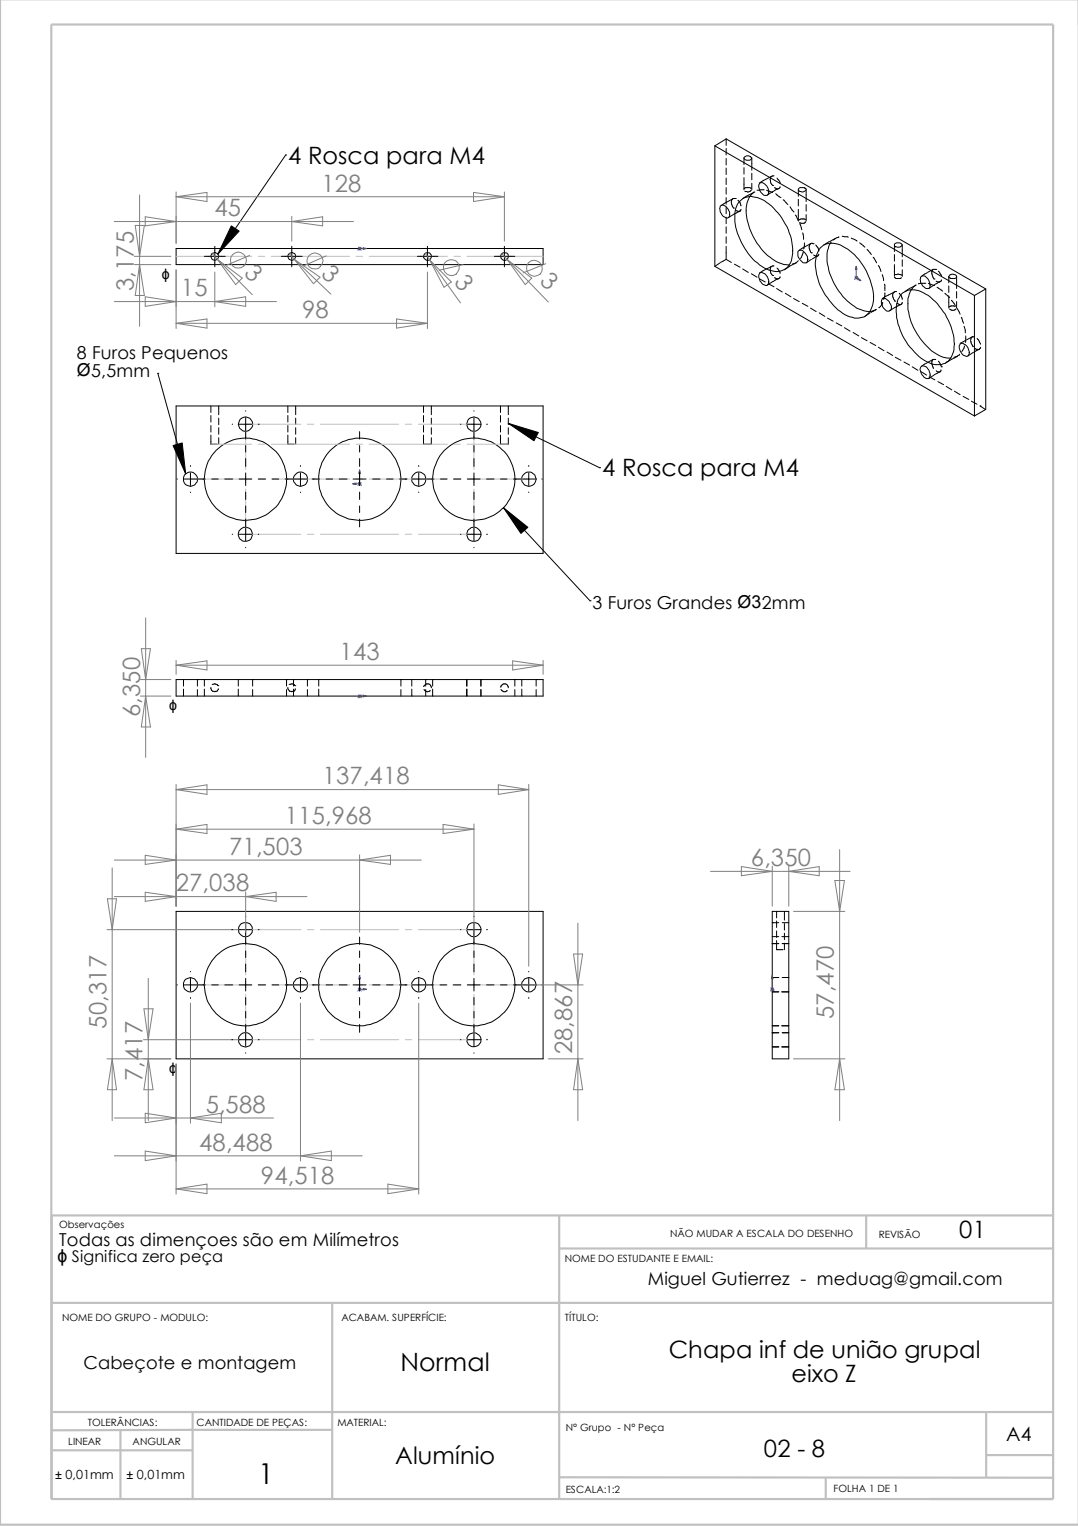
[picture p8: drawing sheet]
<svg xmlns="http://www.w3.org/2000/svg" width="210mm" height="297mm" viewBox="0 0 210 297" stroke-linecap="round" stroke-linejoin="round" font-family="sans-serif">
<g fill="none" stroke="#c0c0c0" stroke-width=".42">
<path d="M0 0v296.8h210M10 4.8h195.1v287h-195.1zM108.9 236.6v55.3M168.7 236.5v6.4M205.1 236.6h-195v55.3M10.1 253.6h195M64.7 253.6v38.3M108.9 243h96.2M10.3 274.9h194.8M23.5 278.4v13.2M37.2 278.3h27.4M37.5 278.3l-27.5 .1"/>
<path d="M37.5 274.9v17M192 274.8v12.8M10.2 282.3h27.3M108.9 287.6h96.2M160.8 287.6v4.2M192 283.2h13.1"/>
</g>
<g fill="none" stroke="#000" stroke-width=".19">
<path d="M55.6 30.2h.1M55.6 30.2l-13.2 19.3M139.2 28.4l50.5 29.1M139.2 28.4v23.4M141.4 27v1.3M141.4 28.9v1.3M141.4 30.8v1.3M141.4 32.7v1.3M141.4 34.7v1.2M141.4 36.5v1.3M141.4 38.5v1.2M141.4 27l-2.2 1.4"/>
<path d="M141.4 27l50.5 29.2M141.5 39.3l-1 .7M142.7 38.7a1.36 1.36 0 0 0 .1 1.8M142.7 38.7l-1.1 .6M143.2 38.6h.1M143.2 38.6l-.5 .1M143.7 39l.4 .5 .2 .6M143.8 39.4a3.3 3.3 0 0 1 4.1-.8 11.4 11.4 0 0 1 5.3 5.5 9.6 9.6 0 0 1 .7 7.1 3.2 3.2 0 0 1-4.1 1.4 12 12 0 0 1-6.6-8.9 5.8 5.8 0 0 1 .6-4.3zM144.9 30.8v1.2M144.9 32.6v1.3M144.9 34.6v2.3M144.9 30.6a.92 .92 0 0 1 1.5 .2 .85 .85 0 0 1-.8 .4 .85 .85 0 0 1-.7-.5z"/>
<path d="M146.1 36.6h.1M146.1 36.6l-.9-.1-.3 .2M146.2 37a.81 .81 0 0 1-1.2 .2M146.4 30.8v2.3M146.4 33.7v1.3M146.4 35.7v1.2M146.8 37.4a5.5 5.5 0 0 0-1.2 5.9 12.6 12.6 0 0 0 5.7 7.7l1.4 .5h1.1M147 37.4l-2.4 1.2M147.9 35.7a1.01 1.01 0 0 1 1.4 .5 1.19 1.19 0 0 1 0 1.8 1.71 1.71 0 0 1-1.4-2.3zM148.6 36.9h.1M148.6 36.9l-1.2 .1M149.3 37l1.2 .5"/>
<path d="M150.1 34.4a1.69 1.69 0 0 0 .4 1.7M150.5 36.1h.1M150.5 37.3l-1.1 .7M150.7 34.2h-.2l-2.6 1.4M151 37.7l1.1 .8M151.3 34.7l.5 .6 .1 .4M151.6 36.7l-1.1 .6M151.9 36.4l-.1 .2-.3 .2-.7-.3M152.5 38.9l.9 .9M155.4 36.9v1.3M155.4 38.8v1.3M155.5 36.7a1.34 1.34 0 0 1 1.5 .1 .8 .8 0 0 1-.8 .6 .8 .8 0 0 1-.8-.5z"/>
<path d="M157 36.9v2.3M157 39.8v1.3M34.3 48.4h71.4v3.1h-71.4zM39.8 49.9h4.1M41.8 47.9v4M54.8 49.9h4M56.8 47.9v4M81.3 49.9h4M83.2 47.9v4M96.3 49.9h3.9M98.2 47.9v4M139.2 51.8l50.5 29.2"/>
<path d="M140.2 51.2l-1 .6M140.3 40.1a1.1 1.1 0 0 1 1.5 .7 1.33 1.33 0 0 1 0 1.6 1.53 1.53 0 0 1-1.6-2zM141.4 50.5l1 .6M141.4 50.5l-1.1 .6M141.4 40.3v1.3M141.4 42.3v1.2M141.4 44.1v1.3M141.4 46.1v1.3M141.4 47.9v2.6M142.8 40.5h.1M143 51.4l1.1 .6M143.3 40.9l.5 .3 .3-.1"/>
<path d="M144.1 41.1l-2.3 1.3M144.3 40.8l-.2 .3M144.6 52.4l1.1 .6M146.3 53.3l1.1 .7M147.9 53.2a1.13 1.13 0 0 1 1.5 .7 1.18 1.18 0 0 1-.1 1.7 1.71 1.71 0 0 1-1.4-2.4zM147.9 54.3l1.1 .6M149.6 55.2l1.1 .6M150.1 51.9a1.69 1.69 0 0 0 .4 1.7M150.5 53.6h.1M150.5 54.8l-1.1 .7M150.7 51.8h-.2l-2.6 1.3M151.2 56.2l1.1 .6"/>
<path d="M151.3 52.2l.5 .7 .1 .3M151.6 54.2l-1.1 .6M151.9 53.9l-.1 .2-.3 .2-.7-.3M152.9 57.1l1.1 .7M153.8 51.8l-1.1 .7M153.8 40.2l.8 1.1M154.5 58.1l1.1 .6M154.9 41.9l.5 1.1M154.9 51.2l-1.1 .6M155.4 49a.87 .87 0 0 1 1.4 .3 1.69 1.69 0 0 1 .3 1.7 .86 .86 0 0 1-1.3-.4l-.4-.8zM155.4 50.7l-.4 .5-.7 .1M155.4 40.8v2.2"/>
<path d="M155.7 43.5l.4 1.2M156.2 59l1.1 .6M156.3 45.3l.2 1.3M156.4 49.1l-.5 1.2M156.6 47.3l-.1 1.2M156.6 48l-1 .7M156.7 42.7h.1M156.7 42.7a1.26 1.26 0 0 0-1.2 .1M156.8 43.1v.2l-.3 .2h-.5l-.3-.2M157 41.8v1.2M157.8 60l1.1 .6M157.8 47.4l-.1 .1a1.42 1.42 0 0 0 .3 1.7"/>
<path d="M157.8 47.4h.5M157.8 47.4l-1.1 .6M158 49.2h.1M158 50.5l-1 .7M158.3 47.4h.1M158.8 47.7l.5 .5 .1 .7M159.2 49.8l-1 .6M159.4 49.5l-.3 .4-.7-.3M159.8 48.2a3.4 3.4 0 0 1 4.3-.3 12.1 12.1 0 0 1 6 10.5 3.6 3.6 0 0 1-2.1 3.4l-.8 .1a6.7 6.7 0 0 1-5.3-2.9 11.2 11.2 0 0 1-3.1-8.4l.2-1zM161.5 47l-1.1 .7M161.8 47.1a5.9 5.9 0 0 0-.5 4.9 12 12 0 0 0 5.9 8.1 3.3 3.3 0 0 0 3.4 .1l-1 .6M162.6 46.4l-.4 .3"/>
<path d="M162.6 46.4l-1.1 .6M163.3 46.1l-.7 .3M164 46l1.2 .2M165.8 46.3l1.1 .6M167.4 47.3l1 .8M168.8 48.5l.9 1.1M170 50.1l.7 1.1M171 51.7l.5 1.2M171.8 53.5l.2 1.1M171.9 58.1a1.65 1.65 0 0 1 1.5 2.3 .86 .86 0 0 1-1.4-.4 1.48 1.48 0 0 1-.1-1.9zM171.9 58.9l-.2 .4-.6 .6M172.2 55.3l.1 1.3"/>
<path d="M172.3 57v.6l-.3 .7M174 56.9a1.42 1.42 0 0 0 .2 1.7M174.2 47.5a1.11 1.11 0 0 1 1.5 .1 .88 .88 0 0 1-1.5 .2zM174.2 54l.3 .2h.8l.2-.2M174.2 47.7v1.3M174.2 49.6v1.2M174.2 51.5v2.3M174.2 58.6h.1M174.3 53.5l.7-.1 .5 .1M174.6 56.8a5.4 5.4 0 0 0-2.8 1.3M174.7 59l.6 .3M175.1 57.1l.4 .5 .2 .7"/>
<path d="M175.5 53.5h.1M175.7 47.7v2.3M175.7 50.6v1.2M175.7 52.5v1.3M175.7 58.9l-.2 .3-2.3 1.3M175.8 57a3.9 3.9 0 0 1 4.5 .3 12.2 12.2 0 0 1 5.5 9.7 4.3 4.3 0 0 1-1.7 3.7 4.6 4.6 0 0 1-4.8-1 12.3 12.3 0 0 1-4.8-9.6 3.9 3.9 0 0 1 1.3-3.1zM177.2 56.1l-1 .7M178.3 55.5a4.3 4.3 0 0 0-1.5 2.6 12.1 12.1 0 0 0 5.5 10.8 4.7 4.7 0 0 0 2.9 .8M178.4 55.5l-1.1 .6M179.3 53.9a.86 .86 0 0 1 1.4 .4 1.48 1.48 0 0 1 .1 1.9 1.65 1.65 0 0 1-1.5-2.3zM180.1 55.1h.1M180.1 55.1l-1.3 .1"/>
<path d="M180.5 53.1l-1 .6M180.8 55.1l1.1 .5M181.7 52.4l-.1 .1a1.56 1.56 0 0 0 .3 1.8M181.7 52.4h.5M181.7 52.4l-1.1 .6M181.9 54.3h.1M181.9 55.5l-1.1 .7M182.2 52.4h.1M182.3 54.7l.3 .2 .4-.1M182.5 55.9l1.1 .8M182.7 52.8l.5 .7 .1 .3M183 54.8l-1.1 .6"/>
<path d="M183.3 54.5v.1l-.3 .2M184 57.1l.9 .8M184.7 53.8v1.3M184.7 55.7v1.2M184.7 57.6v2.4M185 53.5a1.18 1.18 0 0 1 1.3 .3v.1a1.13 1.13 0 0 1-1.6 .1zM185.3 58.4l.7 1.1M186 59.6l-.8-.1-.4 .2M186.3 53.8v2.4M186.3 56.8v1.2M186.3 58.7v1.3M189.7 57.5v23.5"/>
<path d="M191.9 56.2v23.5l-2.2 1.3M191.9 56.2l-2.2 1.3M30.7 72.7h.1M30.7 72.7l5.5 19.5M34.3 79h71.4v28.7h-71.4zM41.1 79v1.3M42.6 79v1.7M47.8 80h.1M56 79v1.3M57.6 79v1.7M82.5 79v1.3M84 79v1.7"/>
<path d="M92.3 80h.1M97.5 79v1.3M99 79v1.7M159.5 60.9l1.1 .7M161.1 61.9l1.1 .6M162.8 62.9l1.1 .5M164.4 63.8l1.1 .7M166.1 64.7l1.1 .7M167.7 65.7l1.1 .6M169.4 66.7l1.1 .6M169.4 60.9l-1 .7M171 67.6l1.1 .7"/>
<path d="M172.7 68.5l1.1 .7M174.3 69.5l1.1 .6M176 70.5l1.1 .6M177.6 71.4l1.1 .7M179.3 72.3l1.1 .7M179.4 71.3a1.21 1.21 0 0 1 1.5 .9 .9 .9 0 0 1-.2 1.5 1.53 1.53 0 0 1-1.5-1.5v-.4zM180.5 70.6l-1 .6M180.9 73.3l1.1 .6M181.7 70h-.1a1.58 1.58 0 0 0 .2 1.7M181.7 70h.5M181.7 70l-1.1 .6M181.9 73l-1.1 .7"/>
<path d="M182.6 74.3l1.1 .6M182.7 70.3l.6 1.1M183 72.3l-1.1 .6M183.2 72l-.1 .3a.6 .6 0 0 1-.8-.1M183.3 71.4h.1M184.2 75.2l1.1 .7M184.9 60.1a.78 .78 0 0 0 1.2 0M185.8 76.1l1.1 .7M186.4 60.1l.5 1.1M186.4 69.4l-2.3 1.2M186.9 68.9l-.1 .2-1 .4M186.9 67l.3-.2a1.66 1.66 0 0 1 1.3 2.5 1.38 1.38 0 0 1-1.6-1.3l-.1-.7z"/>
<path d="M187.2 61.8l.4 1.1M187.5 77.2l1.1 .6M187.7 63.5l.3 .8v.5M187.8 67.3l-.1 .5-.4 .6M188 65.4v1.3M188 66.2l-1.1 .6M189 66.3l.4 1.1M189.1 78.1l1.1 .6M189.3 65.6l-.2 .2-.1 .4M189.3 65.6h.4M189.3 65.6l-1.1 .6M189.4 67.4h.1"/>
<path d="M189.5 68.6l-1 .7M189.9 67.8l.3 .2h.5M190.2 65.9l.7 1.1M190.7 68l-1.1 .6M190.8 79h.1M190.8 79l1.1 .7M190.9 67.6l-.2 .4M34.5 93.2h.1M35.8 93.2h2.6M37.1 90.6v.2M37.1 92.1v2.4M37.1 95.8v.1"/>
<path d="M38.5 93.2h1.5M41.1 80.9v1.3M41.1 82.8v1.3M41.1 84.7v1.8h1.2M41.2 93.2h1.3M42.6 81.4v1.3M42.6 83.3v1.2M42.6 85.2v1.3M43.8 93.2h1.5M45.2 82.6h.1M46.6 93.2h2.4M46.6 82.6h2.4"/>
<path d="M47.8 81.3v2.5M47.8 84v1.5M47.8 86.7v1.3M47.8 89.3v1.5M47.8 92.1v2.4M47.8 95.8v1.4M47.8 98.5v1.3M50.3 93.2h1.4M50.3 82.6h.2M53 93.2h1.3M55.5 93.2h1.6M56 80.9v1.3"/>
<path d="M56 82.8v1.3M56 84.7v1.8h1.3M57.2 93.2h2.6M57.6 81.4v1.3M57.6 83.3v1.2M57.6 85.2v1.3M58.5 90.6v.2M58.5 92.1v2.4M58.5 95.8v.1M60.8 93.2h1.4M63.5 93.2h1.3M66 93.2h1.6"/>
<path d="M68.7 93.2h2.6M70 84v1.5M70 86.7v1.3M70 89.3v1.5M70 92.1v2.4M70 95.8v1.4M70 98.5v1.3M72.6 93.2h1.4M75.3 93.2h1.2M77.8 93.2h1.4M80.3 93.2h2.5M81.5 90.6v.2"/>
<path d="M81.5 92.1v2.4M81.5 95.8v.1M82.5 84.7v1.8h1.5v-1.3M82.5 80.9v1.3M82.5 82.8v1.3M83.1 93.2h1.4M84 81.4v1.3M84 83.3v1.2M85.8 93.2h1.2M88.3 93.2h1.4M89.7 82.6h.1M91 93.2h2.5"/>
<path d="M91 82.6h2.5M92.3 81.3v2.5M92.3 84v1.5M92.3 86.7v1.3M92.3 89.3v1.5M92.3 92.1v2.4M92.3 95.8v1.4M92.3 98.5v1.3M94.7 93.2h1.5M94.7 82.6h.2M97.5 84.7v1.8h1.5v-1.3M97.5 80.9v1.3"/>
<path d="M97.5 82.8v1.3M97.5 93.2h1.2M98 98.8l16.9 18.2M99 81.4v1.3M99 83.3v1.2M99 82.4l17.8 8.6M100 93.2h1.5M101.8 93.2h2.4M103 90.6v.2M103 92.1v2.4M103 95.8v.1M105.5 93.2h.1"/>
<path d="M116.8 91h.1M45.2 104h.1M46.6 104h2.4M47.8 101v1.6M47.8 102.7v2.6M47.8 106.5v.1M50.3 104h.1M70 101v1.6M89.7 104h.1M91 104h2.5M92.3 101v1.6M92.3 102.7v2.6"/>
<path d="M92.3 106.5v.1M94.7 104h.2M114.9 117h.1M34.3 132.3h71.4v3.2h-71.4zM35.7 132.3v1.2M35.7 134.1v1.4M38.4 132.3h.1M38.4 132.3v1.2M38.4 134.2v1.3M39.8 132.3v1.2M39.8 134.1v1.4M41.1 133.8a.73 .73 0 0 0 .6 .8 .73 .73 0 0 0 .8-.5"/>
<path d="M41.3 133.2l.6-.1 .5 .4M42.4 133.5h.1M46.4 132.3v1.2M46.4 134.1v1.4M49.2 132.3h.1M49.2 132.3v1.2M49.2 134.2v1.3M55.8 132.3h.1M55.8 132.3v1.2M55.8 134.2v1.3M56 133.8v.3a.73 .73 0 0 0 .8 .5 .73 .73 0 0 0 .7-.5M56.3 133.2l.6-.1 .5 .4"/>
<path d="M57.1 132.3v1.2M57.1 134.1v1.4M57.4 133.5h.1M59.9 132.3h.1M59.9 132.3v1.2M59.9 134.2v1.3M62.1 132.3v1.2M62.1 134.1v1.4M78.1 132.3h.1M78.1 132.3v1.2M78.1 134.2v1.3M80.2 132.3v1.2"/>
<path d="M80.2 134.1v1.4M82.5 133.6l.6-.5a.73 .73 0 0 1 .9 .8M82.5 134.2a.69 .69 0 0 0 1.2 .2M82.9 132.3h.1M82.9 132.3v1.2M82.9 134.2v1.3M84.2 132.3v1.2M84.2 134.1v1.4M90.8 132.3v1.2M90.8 134.1v1.4M90.9 132.3v1.2M90.9 134.1v1.4"/>
<path d="M93.6 132.3h.1M93.6 132.3v1.2M93.6 134.2v1.3M97.5 133.7l.5-.6a.73 .73 0 0 1 1 .8M97.5 134.2a.7 .7 0 0 0 1.2 .2M100.2 132.3h.1M100.2 132.3v1.2M100.2 134.2v1.3M101.6 132.3v1.2M101.6 134.1v1.4M104.4 132.3h.1M104.4 132.3v1.2"/>
<path d="M104.4 134.2v1.3M34.3 177.4h71.4v28.7h-71.4zM47.8 178.3v.1M47.8 179.7v2.5M92.3 178.3v.1M92.3 179.7v2.5M150.4 179.6h.1M150.4 179.6h1.2M150.4 177.4h3.2v28.7h-3.2zM151.2 177.4v1.3M151.2 179.3v1.2M152.3 179.6h1.3"/>
<path d="M152.7 177.4v1.7M152.7 179.8v1.2M34.5 191.7h.1M35.8 191.7h2.6M37.1 189.1v.1M37.1 190.4v2.5M37.1 194.2v.1M38.5 191.7h1.5M41.2 191.7h1.3M43.8 191.7h1.5M45.1 181h.2M46.6 191.7h2.4"/>
<path d="M46.6 181h2.4M47.8 182.4v1.4M47.8 185.1v1.3M47.8 187.6v1.6M47.8 190.4v2.5M47.8 194.2v1.4M47.8 196.9v1.2M47.8 199.4v1.5M50.3 191.7h1.4M50.3 181h.2M53 191.7h1.3M55.5 191.7h1.6"/>
<path d="M57.2 191.7h2.6M58.5 189.1v.1M58.5 190.4v2.5M58.5 194.2v.1M60.8 191.7h1.4M63.5 191.7h1.3M66 191.7h1.6M68.7 191.7h2.6M70 182.4v1.4M70 185.1v1.3M70 187.6v1.6M70 190.4v2.5"/>
<path d="M70 194.2v1.4M70 196.9v1.2M70 199.4v1.5M72.6 191.7h1.4M75.3 191.7h1.2M77.8 191.7h1.4M80.3 191.7h2.5M81.5 189.1v.1M81.5 190.4v2.5M81.5 194.2v.1M83 191.7h1.4M85.7 191.7h1.3"/>
<path d="M88.2 191.7h1.5M89.7 181h.1M91 191.7h2.5M91 181h2.5M92.3 182.4v1.4M92.3 185.1v1.3M92.3 187.6v1.6M92.3 190.4v2.5M92.3 194.2v1.4M92.3 196.9v1.2M92.3 199.4v1.5M94.7 191.7h1.5"/>
<path d="M94.7 181h.2M97.5 191.7h1.2M100 191.7h1.5M101.8 191.7h2.4M103 189.1v.1M103 190.4v2.5M103 194.2v.1M105.5 191.7h.1M150.4 190.3h.1M150.4 183.7h.1M150.4 193.1h1.2M150.4 190.3h1.2"/>
<path d="M150.4 199.7h1.2M150.4 183.7h1.2M150.4 182.3h1.2M151.2 183.1v1.8h1.3M151.2 181.2v1.3M152.2 193.1h1.4M152.2 199.7h1.4M152.2 182.3h1.4M152.3 190.3h1.3M152.3 183.7h1.3M152.7 181.6v1.3M152.7 183.6v1.3"/>
<path d="M45.1 202.4h.2M46.6 202.4h2.4M47.8 201.1v2.6M47.8 204.9v.1M50.3 202.4h.2M89.7 202.4h.1M91 202.4h2.5M92.3 201.1v2.6M92.3 204.9v.1M94.7 202.4h.2M150.4 201h.1M150.4 203.8h1.2"/>
<path d="M150.4 201h1.2M150.4 203.7h1.2M152.2 203.8h1.4M152.2 203.7h1.4M152.3 201h1.3"/>
<circle cx="41.8" cy="49.9" r=".74"/>
<circle cx="56.8" cy="49.9" r=".74"/>
<circle cx="83.3" cy="49.9" r=".76"/>
<circle cx="98.3" cy="49.9" r=".76"/>
<circle cx="37.1" cy="93.3" r="1.38"/>
<circle cx="47.8" cy="93.3" r="8"/>
<circle cx="47.8" cy="82.5" r="1.36"/>
<circle cx="58.5" cy="93.3" r="1.38"/>
<circle cx="70.1" cy="93.3" r="8"/>
<circle cx="81.5" cy="93.3" r="1.38"/>
<circle cx="92.2" cy="93.3" r="8"/>
<circle cx="92.3" cy="82.5" r="1.36"/>
<circle cx="103" cy="93.3" r="1.41"/>
<circle cx="47.8" cy="104" r="1.37"/>
<circle cx="92.3" cy="104" r="1.39"/>
<circle cx="37.1" cy="191.7" r="1.38"/>
<circle cx="47.8" cy="180.9" r="1.41"/>
<circle cx="47.8" cy="191.7" r="8"/>
<circle cx="58.5" cy="191.7" r="1.38"/>
<circle cx="70" cy="191.6" r="8"/>
<circle cx="81.5" cy="191.7" r="1.38"/>
<circle cx="92.2" cy="191.7" r="8"/>
<circle cx="92.3" cy="181" r="1.39"/>
<circle cx="103" cy="191.7" r="1.41"/>
<circle cx="47.8" cy="202.4" r="1.38"/>
<circle cx="92.3" cy="202.4" r="1.38"/>
</g>
<g fill="#00f" stroke="#00f" stroke-width=".19">
<path d="M70.7 48.2l.7 .2-.7 .1z"/>
<path d="M70.7 135.3l.7 .2-.7 .2z"/>
<path d="M150.4 189.9l.1 .6h-.3z"/>
<path d="M167.2 54.2l.4 .4-.6-.1z"/>
<path d="M166.7 51.8l.2 .6h-.4z"/>
<path d="M70.7 192.4l.7 .2-.7 .1z"/>
<path d="M70 189.9l.2 .6h-.4z"/>
<path d="M68.7 94.2l.6-.2v.3z"/>
<path d="M70 91.5l.2 .6h-.4z"/>
</g>
<g fill="none" stroke="#00f" stroke-width=".19">
<path d="M69.8 48.4h1.6M69.8 48.1l.6 .6M70 48.4h.1M70 48.1v.6M70.3 48.1l-.6 .6M166.5 54h.5M166.5 53.8l.5 .6M166.7 54l.9 .6M166.7 51.8v2.6M167 53.8l-.6 .6M68.7 94.2h1.7M69.8 93.9l.6 .6"/>
<path d="M70 91.5v3M70.3 93.9l-.6 .6M69.8 135.5h1.6M69.8 135.2l.6 .6M70 135.5h.1M70 135.2v.6M70.3 135.2l-.6 .6M69.8 192.6h1.6M69.8 192.3l.6 .6M70 189.9v3M70.3 192.3l-.6 .6M150.1 192.6h.6"/>
<path d="M150.1 192.3l.6 .6M150.4 192.6h.1M150.4 189.9v3M150.6 192.3l-.6 .6"/>
</g>
<g fill="none" stroke="#c0c0c0" stroke-width=".19">
<path d="M34.3 49.9h14.7M50.3 49.9h1.3M52.8 49.9h15.3M69.3 49.9h1.3M71.9 49.9h15.2M88.4 49.9h1.3M90.9 49.9h14.8M37.1 93.2h11.9M41.1 86.5h7.9M47.8 92.7v1.2M47.8 95.2v8.8h10.8M50.3 93.2h1.3"/>
<path d="M50.3 86.5h1.3M52.8 93.2h15.3M52.8 86.5h15.3M58.6 82.6h-10.8v8.8M59.9 82.6h1.2M62.4 82.6h15.2M69.3 93.2h1.3M69.3 86.5h1.3M71.9 93.2h15.2M71.9 86.5h15.2M78.9 82.6h1.3M81.4 82.6h10.9v8.8"/>
<path d="M88.4 93.2h1.3M88.4 86.5h1.3M90.9 93.2h12.1M90.9 86.5h8.1M92.3 92.7v1.2M92.3 95.2v8.8h-10.9M59.9 104h1.2M62.4 104h15.2M78.9 104h1.3M37.1 191.7h11.9M47.8 191v1.3M47.8 193.6v8.8h10.8"/>
<path d="M50.3 191.7h1.3M52.8 191.7h15.3M58.6 181h-10.8v8.8M59.9 181h1.2M62.4 181h15.2M69.3 191.7h1.3M71.9 191.7h15.2M78.9 181h1.3M81.4 181h10.9v8.8M88.4 191.7h1.3M90.9 191.7h12.1M92.3 193.6v8.8h-10.9"/>
<path d="M92.3 191v1.3M59.9 202.4h1.2M62.4 202.4h15.2M78.9 202.4h1.3"/>
</g>
<g fill="none" stroke="#808080" stroke-width=".19">
<path d="M27.2 38v25.5M34.3 38.3l6-.8v1.7zM34.3 37.4v10M34.3 38.3h63.9M92.2 37.5l6 .8-6 .9zM98.2 37.4v9.5M22.3 58.7h31.5M22.3 43.1h46.5M26.2 49.9h7.1M26.2 51.5h7.1M26.3 43.9h1.8l-.9 6zM27.2 51.5l.9 6h-1.8z"/>
<path d="M28.3 42.2l6 .9-6 .9zM28.3 57.8l6 .9-6 .9zM34.3 52.5v11.5M41.3 49.4l1 1.1M41.8 58.7l6-.9v1.8zM41.8 52.9v6.8M42.3 50.5l6.8 6.8M42.3 50.5l4.9 3.6-1.3 1.3zM48.6 49.7l-4.4 1.9M56.3 49.4l1 1.1M56.8 42.1v4.8M56.8 43.1l6-.9v1.8z"/>
<path d="M57.3 50.5l5 3.5-1.3 1.2zM57.3 50.5l7.1 6.8M60.2 49.7a1.57 1.57 0 0 1 2.7 .8 1.57 1.57 0 0 1-2.2 1.8 1.56 1.56 0 0 1-.5-2.6zM63.5 49.8l-4.4 2M82.8 49.3l.9 1.3M83.2 52.9v11.1M83.7 50.6l4.2 4.3-1.5 1zM83.7 50.6l6 8.4M87 50.8a1.56 1.56 0 0 1 2.2 .5 1.56 1.56 0 0 1-.8 2.2 1.56 1.56 0 0 1-2-1.1l.1-1.1zM90.2 51.5l-4.7 1.1M97.7 49.4l1 1.1M98.7 50.5l8.1 8.3"/>
<path d="M98.7 50.5l4.8 3.6-1.2 1.3zM106.3 51.3l-4.4 1.8M34.3 62.9l6-.8v1.8zM34.3 62.9h48.9M77.2 62.1l6 .8-6 1zM27.3 135.5h6M27.3 132.3h6M27.5 126.3h1.8l-.9 6zM28.4 120.3v27.1M28.4 135.5l.9 6h-1.8zM34.3 129.5l6-.9v1.8zM34.3 128.6v2.7"/>
<path d="M34.3 129.5h71.4M99.8 128.6l5.9 .9-5.9 .9zM105.7 128.6v2.7M34.3 153.7l6-.9v1.8zM34.3 152.7v23.7M34.3 153.7h68.7M97 152.8l6 .9-6 .9zM103 152.7v35.4M20.9 174.9h1.8l-.9 6.1zM21.8 168.9v49.2M22.3 174.5h37.5M22.3 167.4h59.7"/>
<path d="M28.3 166.5l6 .9-6 .9zM28.3 173.7l6 .8-6 1zM34.3 161.4l6-.9v1.7zM34.3 161.4h58M47.8 173.6v7.9M47.8 174.5l6-.8v1.8zM70 167.4l6-.9v1.8zM70 166.4v15.1M86.3 160.5l6 .9-6 .8zM92.3 160.4v21.1M112.5 179.7v38.4M138.3 169.6h27.2"/>
<path d="M144.4 168.7l6 .9-6 .9zM150.4 168.6v7.8M153.6 168.6v7.8M153.6 169.6l5.9-.9v1.8zM154.5 177.4h10M162.6 171.4h1.8l-.9 6zM163.5 165.4v52.7M20.8 181h26M28 196.4h1.8l-.9 6zM28.9 190.4v27.7M37.1 195.3v23.3M58.5 195.3v30.7"/>
<path d="M81.5 195.3v37.1M102.5 191.7h11M111.7 185.7h1.8l-1 6zM20.8 206.1h12.5M21.8 206.1l.9 6h-1.8zM22.3 217.6h31M27.9 202.4h18.9M28.3 216.7l6 .9-6 1zM28.9 206.1l.9 6h-1.8zM34.3 207.1v25.3M37.1 217.6l6-.9v1.9zM106.8 206.1h6.7"/>
<path d="M112.5 206.1l1 6h-1.8zM154.5 206.1h10M163.5 206.1l.9 6h-1.8zM22.3 225h48.2M28.3 224.1l6 .9-6 .9zM34.3 231.4l6-.9v1.9zM34.3 231.4h47.2M58.5 225l6-.9v1.8zM75.5 230.5l6 .9-6 1z"/>
<circle cx="46.4" cy="50.7" r="1.54"/>
<circle cx="104.1" cy="52.3" r="1.55"/>
</g>
<path d="M45 44l1.6 1-4.2 4.5zM33.7 86.7l1.8-.5 .7 6zM98 98.8l4.8 3.8-1.4 1.2zM99 82.4l5.8 1.8-.8 1.6z" fill="#000" stroke="#000" stroke-width=".19"/>
<text font-size="5.6" x="50.3" y="288.8">1</text>
<text font-size="4.9" x="78" y="266.8">Normal</text>
<g font-size="4.7">
<text x="56.1" y="31.9">4 Rosca para M4</text>
<text x="117.3" y="92.7">4 Rosca para M4</text>
<text x="186.8" y="240.9">01</text>
<text x="130.2" y="264.4">Chapa inf de união grupal</text>
<text x="154.1" y="268.9">eixo Z</text>
<text x="77" y="285">Alumínio</text>
<text x="148.8" y="283.6">02 - 8</text>
</g>
<g font-size="4.7" fill="#808080">
<text x="62.6" y="37.3">128</text>
<text x="41.7" y="42.1">45</text>
<text x="47.3" y="53.3" transform="rotate(45 47.3 53.3)">3</text>
<text x="62.3" y="53.5" transform="rotate(44 62.3 53.5)">3</text>
<text x="26.1" y="56.7" transform="rotate(-90 26.1 56.7)">3,175</text>
<text x="35.2" y="57.7">15</text>
<text x="88.3" y="54.9" transform="rotate(55 88.3 54.9)">3</text>
<text x="104.9" y="54.8" transform="rotate(45 104.9 54.8)">3</text>
<text x="58.8" y="61.9">98</text>
<text x="66.1" y="128.5">143</text>
<text x="27.3" y="139.6" transform="rotate(-90 27.3 139.6)">6,350</text>
<text x="62.8" y="152.7">137,418</text>
<text x="55.5" y="160.4">115,968</text>
<text x="44.6" y="166.4">71,503</text>
<text x="34.2" y="173.5">27,038</text>
<text x="146.2" y="168.6">6,350</text>
<text x="20.7" y="200.3" transform="rotate(-90 20.7 200.3)">50,317</text>
<text x="162.4" y="198.4" transform="rotate(-90 162.4 198.4)">57,470</text>
<text x="111.4" y="205.3" transform="rotate(-90 111.4 205.3)">28,867</text>
<text x="27.8" y="210.4" transform="rotate(-90 27.8 210.4)">7,417</text>
<text x="40" y="216.6">5,588</text>
<text x="38.8" y="224">48,488</text>
<text x="50.8" y="230.4">94,518</text>
</g>
<text font-size="3.8" x="195.9" y="280.4">A4</text>
<g font-size="3.5">
<text x="15" y="69.8">8 Furos Pequenos</text>
<text x="15" y="73.2">Ø5,5mm</text>
<text x="115.4" y="118.5">3 Furos Grandes Ø32mm</text>
<text x="11.2" y="245.6">ɸ Significa zero peça</text>
<text x="11.5" y="242.5">Todas as dimençoes são em Milímetros</text>
<text x="126.2" y="250.2">Miguel Gutierrez - meduag@gmail.com</text>
<text x="16.3" y="266.5">Cabeçote e montagem</text>
</g>
<g font-size="2.8">
<text x="31.5" y="54.3">ɸ</text>
<text x="32.9" y="138.3">ɸ</text>
<text x="32.9" y="208.8">ɸ</text>
</g>
<g font-size="2.5">
<text x="10.8" y="287.8">± 0,01mm</text>
<text x="24.6" y="287.8">± 0,01mm</text>
</g>
<g font-size="1.9">
<text x="11.5" y="239.1">Observações</text>
<text x="110" y="245.6">NOME DO ESTUDANTE E EMAIL:</text>
<text x="130.5" y="240.8">NÃO MUDAR A ESCALA DO DESENHO</text>
<text x="171.1" y="241.1">REVISÃO</text>
<text x="12.1" y="257.1">NOME DO GRUPO - MODULO:</text>
<text x="66.5" y="257.1">ACABAM. SUPERFÍCIE:</text>
<text x="110" y="257.2">TÍTULO:</text>
<text x="13.3" y="281.2">LINEAR</text>
<text x="17.1" y="277.5">TOLERÂNCIAS:</text>
<text x="25.8" y="281.2">ANGULAR</text>
<text x="38.3" y="277.5">CANTIDADE DE PEÇAS:</text>
<text x="65.7" y="277.5">MATERIAL:</text>
<text x="110.2" y="278.6">N° Grupo - N° Peça</text>
<text x="110.2" y="290.6">ESCALA:1:2</text>
<text x="162.3" y="290.4">FOLHA 1 DE 1</text>
</g>
</svg>
